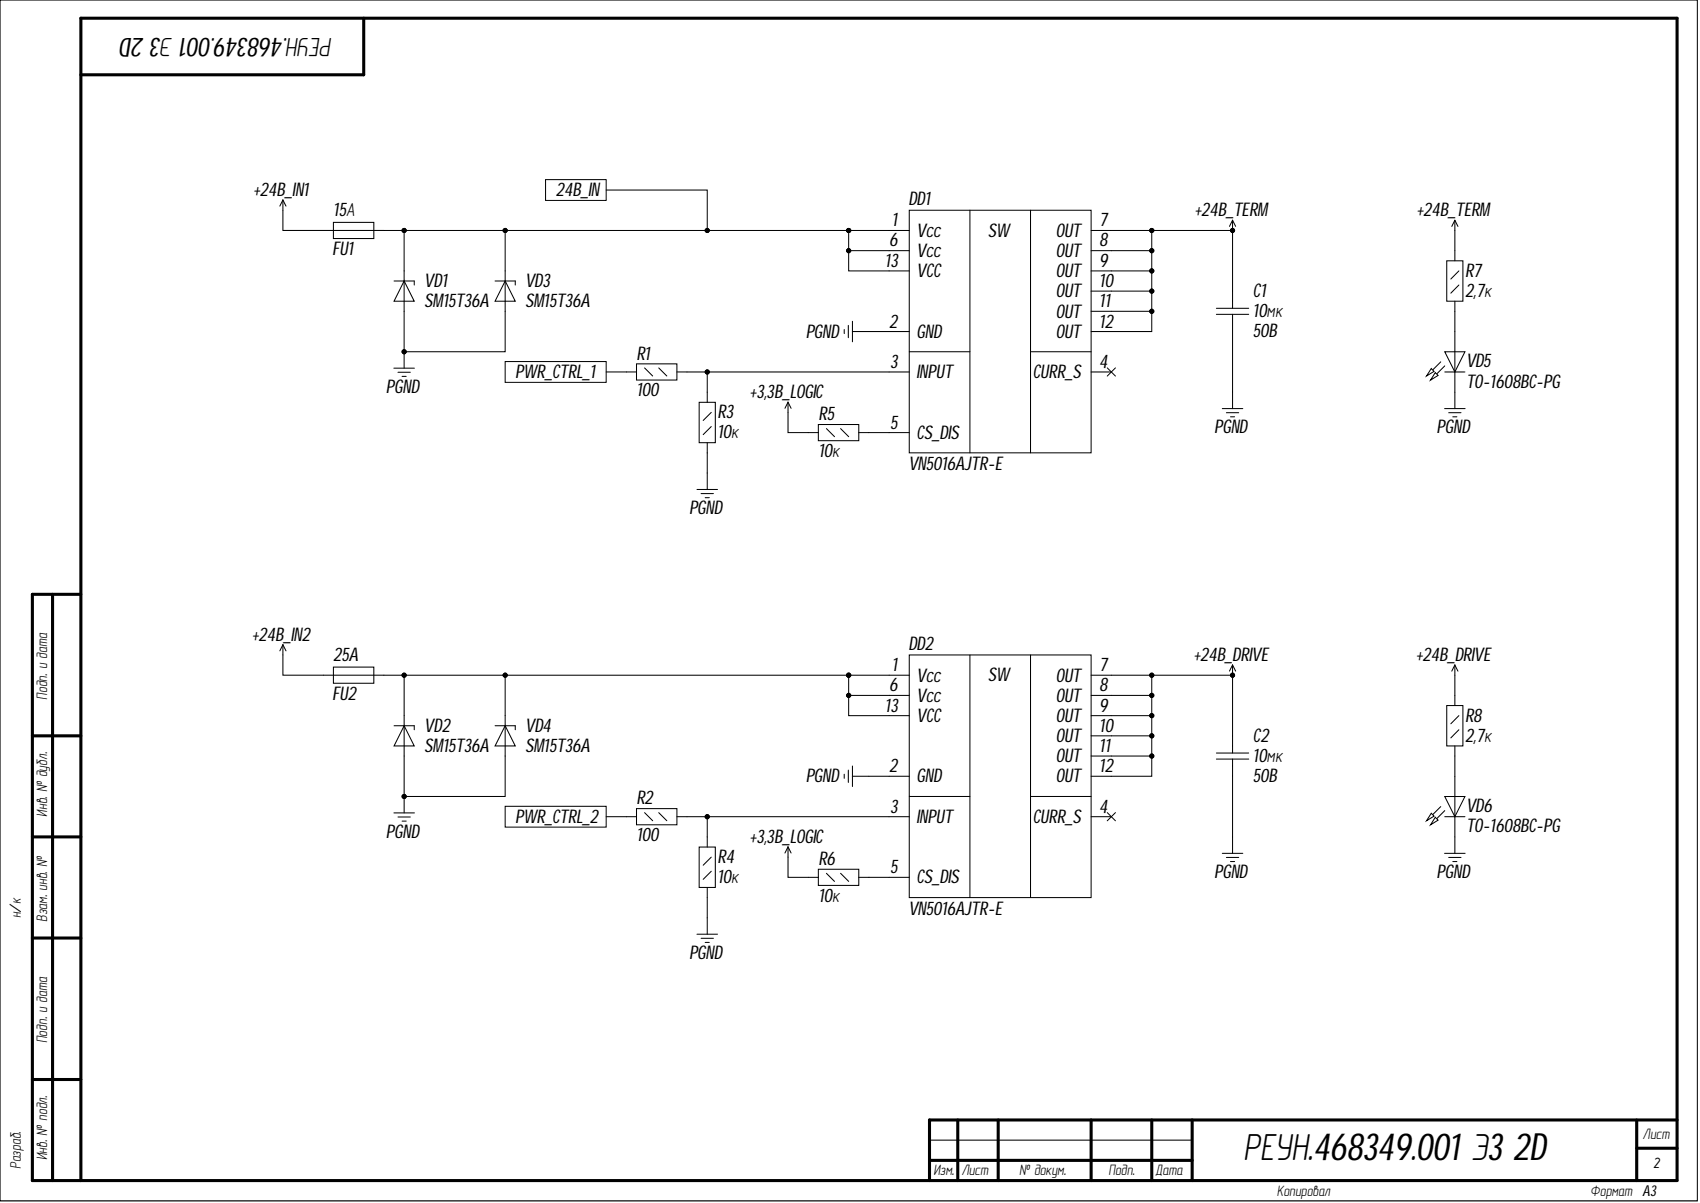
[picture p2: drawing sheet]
<svg xmlns="http://www.w3.org/2000/svg" width="420mm" height="297mm" viewBox="0 0 420 297" stroke-linecap="round" stroke-linejoin="round" font-family="sans-serif">
<g fill="none" stroke="#000" stroke-width=".25">
<path d="M0 0h419.1v296.5h-419.1zM304.4 54.4l-.8 1.5M304.4 54.4l.7 1.5M304.4 54.4v2.5M359.3 54.4v2.5M359.3 54.4l-.8 1.5M359.3 54.4l.7 1.5M357.3 64.4h4v10h-4zM359.3 61.9v2.5M359.3 74.4v2.5M360.3 70.4l-2 2M360.3 66.9l-2 2"/>
<path d="M359.3 96.8v4.1M356.7 100.9h5.1M357.7 101.9h3.1M358.8 102.9h1M229.5 281.5h64.9"/>
<circle cx="304.4" cy="56.9" r=".51"/>
</g>
<g fill="none" stroke="#000" stroke-width=".76">
<path d="M89.8 4.5v14h-69.8M13 146.8v144.7M20 146.7l-12 .1v144.7h406.1v-287h-394.1v287M8 181.7h12M8 206.6h12M8 231.6h12M8 266.5h12M236.5 276.5v15M246.5 276.5v15M269.4 276.5v15M284.4 276.5v15M294.4 276.5v15"/>
<path d="M404.2 276.5v15M414.1 276.5h-184.6v15M229.5 286.5h64.9M404.2 283.5h9.9"/>
</g>
<circle cx="304.4" cy="56.9" r=".51" fill="#000"/>
<path d="M124.7 89.3h25v5.1h-25z" fill-rule="evenodd" fill="#fff"/>
<g fill="none" stroke="#000" stroke-width=".25">
<path d="M69.9 49.4l-.8 1.5M69.9 49.4l.7 1.5M69.9 49.4v2.5M210.5 79.3v5.1M124.7 89.3h25v5.1h-25zM154.7 91.8h2.5M157.2 89.8h10v4h-10zM159.2 90.8l2 2M162.7 90.8l2 2M167.2 91.8h2.5M172.7 99.3h3.9v10h-3.9zM174.6 96.8v2.5"/>
<path d="M208.5 81.4v1M209.5 80.3v3.1M210.5 81.9h4.1M304.4 96.8v4.1M174.6 109.3v2.5M174.6 116.8v4.1M175.6 105.3l-2 2M175.6 101.8l-2 2M199.6 106.8h2.5M202.1 104.8h10v4h-10zM204.1 105.8l2 2M207.6 105.8l2 2"/>
<path d="M212.1 106.8h2.5M301.8 100.9h5.1M302.9 101.9h3M303.9 102.9h1M172.1 120.9h5.1M173.1 121.9h3.1M174.1 122.9h1.1M69.9 159.2v2.5M69.9 159.2l-.8 1.5M69.9 159.2l.7 1.5M357.3 174.2h4v10h-4zM359.3 171.7v2.5"/>
<path d="M360.3 176.7l-2 2M157.2 199.7h10v4h-10zM208.5 191.2v1M209.5 190.2v3M210.5 189.1v5.1M210.5 191.7h4.1M359.3 184.2v2.5M360.3 180.2l-2 2M154.7 201.7h2.5M159.2 200.7l2 2M162.7 200.7l2 2M167.2 201.7h2.5"/>
<path d="M172.7 209.1h3.9v10h-3.9zM174.6 206.6v2.5M174.6 219.1v2.5M175.6 215.1l-2 2M175.6 211.6l-2 2M199.6 216.6h2.5M202.1 214.6h10v4h-10zM204.1 215.6l2 2M207.6 215.6l2 2M212.1 216.6h2.5M301.8 210.7h5.1M302.9 211.7h3"/>
<path d="M303.9 212.7h1M304.4 206.6v4.1M356.7 210.7h5.1M357.7 211.7h3.1M358.8 212.7h1M359.3 206.6v4.1M172.1 230.7h5.1M173.1 231.7h3.1M174.1 232.7h1.1M174.6 226.6v4.1"/>
</g>
<path d="M124.7 199.1h25v5.1h-25z" fill-rule="evenodd" fill="#fff"/>
<g fill="none" stroke="#000" stroke-width=".25">
<path d="M79.8 56.9h15M82.3 54.9h10v4h-10zM97.3 69.4h5v1M99.8 69.4l2.5 5h-5zM99.8 66.9v10M122.3 69.4h4.9v1M124.7 69.4l2.5 5h-4.9zM124.7 66.9v10M97.3 90.9h5M98.3 91.9h3M99.3 92.9h1M99.8 86.8v4.1"/>
<path d="M194.6 99.3l-.8 1.5M194.6 99.3l.8 1.5M194.6 99.3v2.5M273.4 90.8l2.1 2.1M275.5 90.8l-2.1 2.1M355.8 89.4l-2 2M356.8 86.9h5l-2.5 4.9zM356.8 91.8h5M359.3 81.9v14.9M97.3 179.2h5v1M99.8 179.2l2.5 5h-5zM99.8 176.7v10"/>
<path d="M122.3 179.2h4.9v1M124.7 179.2l2.5 5h-4.9zM124.7 176.7v10M304.4 164.2l-.8 1.5M304.4 164.2l.7 1.5M304.4 164.2v2.5M359.3 164.2l-.8 1.5M359.3 164.2l.7 1.5M359.3 164.2v2.5M99.8 196.7v4M124.7 199.1h25v5.1h-25zM97.3 200.7h5"/>
<path d="M98.3 201.7h3M99.3 202.7h1M194.6 209.1v2.5M194.6 209.1l-.8 1.5M194.6 209.1l.8 1.5M273.4 200.6l2.1 2.1M275.5 200.6l-2.1 2.1"/>
<circle cx="99.8" cy="86.8" r=".51"/>
<circle cx="304.4" cy="166.7" r=".51"/>
<circle cx="99.8" cy="196.7" r=".51"/>
</g>
<g fill="#000">
<circle cx="99.8" cy="86.8" r=".51"/>
<circle cx="304.4" cy="166.7" r=".51"/>
<circle cx="99.8" cy="196.7" r=".51"/>
</g>
<path d="M353.4 91l.7 .7-1.8 1.1z" fill="#fff"/>
<path d="M353.4 91l.7 .7-1.8 1.1zM356.8 90.3l-2 2.1" fill="none" stroke="#000" stroke-width=".25"/>
<path d="M354.4 92l.7 .7-1.8 1.2z" fill="#fff"/>
<path d="M354.4 92l.7 .7-1.8 1.2zM355.8 199.2l-2 2M356.8 196.7h5l-2.5 5zM359.3 191.7v14.9M356.8 201.7h5" fill="none" stroke="#000" stroke-width=".25"/>
<path d="M353.4 200.8l.7 .7-1.8 1.2z" fill="#fff"/>
<path d="M353.4 200.8l.7 .7-1.8 1.2zM356.8 200.2l-2 2" fill="none" stroke="#000" stroke-width=".25"/>
<path d="M354.4 201.8l.7 .7-1.8 1.2z" fill="#fff"/>
<path d="M300.4 76.1h8M300.4 77.6h8M304.4 71.9v4.2M304.4 77.6v4.3M79.8 166.7h15M82.3 164.7h10v4h-10zM300.4 185.9h8M300.4 187.4h8M304.4 181.7v4.2M304.4 187.4v4.3M354.4 201.8l.7 .7-1.8 1.2z" fill="none" stroke="#000" stroke-width=".25"/>
<path d="M134.7 44.4h15v5.1h-15z" fill-rule="evenodd" fill="#fff"/>
<g fill="none" stroke="#000" stroke-width=".25">
<path d="M69.9 51.9v5h9.9M94.8 56.9h114.8M99.8 56.9v10M124.7 56.9v10M134.7 44.4h15v5.1h-15zM149.7 46.9h24.9v10M209.6 56.9v5h10M209.6 56.9h10M274.4 56.9h30v15M284.4 56.9v25h-10M359.3 56.9v5M99.8 76.9v9.9h24.9v-9.9"/>
<path d="M274.4 76.9h10M274.4 71.9h10M274.4 66.9h10M274.4 61.9h10M359.3 76.9v5M149.7 91.8h5M169.7 91.8h49.9M174.6 91.8v5M214.6 81.9h5M304.4 81.9v14.9M174.6 111.8v5M194.6 101.8v5h5"/>
<path d="M214.6 106.8h5M69.9 161.7v5h9.9M94.8 166.7h114.8M99.8 166.7v10M124.7 166.7v10M209.6 166.7v5h10M209.6 166.7h10M274.4 166.7h30v15M274.4 176.7h10M274.4 171.7h10M284.4 166.7v25h-10M359.3 166.7v5"/>
<path d="M99.8 186.7v10h24.9v-10M214.6 191.7h5M274.4 186.7h10M274.4 181.7h10M304.4 191.7v14.9M359.3 186.7v5M149.7 201.7h5M169.7 201.7h49.9M174.6 201.7v4.9M194.6 211.6v5h5M214.6 216.6h5M174.6 221.6v5"/>
<circle cx="99.8" cy="56.9" r=".51"/>
<circle cx="124.7" cy="56.9" r=".51"/>
<circle cx="174.6" cy="56.9" r=".51"/>
<circle cx="209.6" cy="56.9" r=".51"/>
<circle cx="284.4" cy="56.9" r=".51"/>
<circle cx="304.4" cy="56.9" r=".51"/>
<circle cx="209.6" cy="61.9" r=".51"/>
<circle cx="284.4" cy="61.9" r=".51"/>
<circle cx="284.4" cy="71.9" r=".51"/>
<circle cx="284.4" cy="66.9" r=".51"/>
<circle cx="284.4" cy="76.9" r=".51"/>
<circle cx="99.8" cy="86.8" r=".51"/>
<circle cx="174.6" cy="91.8" r=".51"/>
<circle cx="99.8" cy="166.7" r=".51"/>
<circle cx="124.7" cy="166.7" r=".51"/>
<circle cx="209.6" cy="171.7" r=".51"/>
<circle cx="209.6" cy="166.7" r=".51"/>
<circle cx="284.4" cy="171.7" r=".51"/>
<circle cx="284.4" cy="166.7" r=".51"/>
<circle cx="284.4" cy="176.7" r=".51"/>
<circle cx="304.4" cy="166.7" r=".51"/>
<circle cx="99.8" cy="196.7" r=".51"/>
<circle cx="284.4" cy="186.7" r=".51"/>
<circle cx="284.4" cy="181.7" r=".51"/>
<circle cx="174.6" cy="201.7" r=".51"/>
</g>
<g fill="#000">
<circle cx="99.8" cy="56.9" r=".51"/>
<circle cx="124.7" cy="56.9" r=".51"/>
<circle cx="174.6" cy="56.9" r=".51"/>
<circle cx="209.6" cy="56.9" r=".51"/>
<circle cx="284.4" cy="56.9" r=".51"/>
<circle cx="304.4" cy="56.9" r=".51"/>
<circle cx="209.6" cy="61.9" r=".51"/>
<circle cx="284.4" cy="61.9" r=".51"/>
<circle cx="284.4" cy="71.9" r=".51"/>
<circle cx="284.4" cy="66.9" r=".51"/>
<circle cx="284.4" cy="76.9" r=".51"/>
<circle cx="99.8" cy="86.8" r=".51"/>
<circle cx="174.6" cy="91.8" r=".51"/>
<circle cx="99.8" cy="166.7" r=".51"/>
<circle cx="124.7" cy="166.7" r=".51"/>
<circle cx="209.6" cy="171.7" r=".51"/>
<circle cx="209.6" cy="166.7" r=".51"/>
<circle cx="284.4" cy="171.7" r=".51"/>
<circle cx="284.4" cy="166.7" r=".51"/>
<circle cx="284.4" cy="176.7" r=".51"/>
<circle cx="304.4" cy="166.7" r=".51"/>
<circle cx="99.8" cy="196.7" r=".51"/>
<circle cx="284.4" cy="186.7" r=".51"/>
<circle cx="284.4" cy="181.7" r=".51"/>
<circle cx="174.6" cy="201.7" r=".51"/>
</g>
<path d="M224.5 51.9h44.9v59.9h-44.9z" fill-rule="evenodd" fill="#fff"/>
<g fill="none" stroke="#000" stroke-width=".25">
<path d="M219.6 56.9h4.9M224.5 51.9h44.9v59.9h-44.9zM239.5 51.9v59.9M254.5 51.9v59.9M269.4 56.9h5M209.6 61.9v5h14.9M219.6 61.9h4.9M269.4 61.9h5M269.4 66.9h5M269.4 71.9h5M269.4 76.9h5M219.6 91.8h4.9"/>
<path d="M219.6 81.9h4.9M224.5 86.8h15M254.5 86.8h14.9M269.4 91.8h5M269.4 81.9h5M219.6 106.8h4.9"/>
<circle cx="209.6" cy="61.9" r=".51"/>
</g>
<circle cx="209.6" cy="61.9" r=".51" fill="#000"/>
<path d="M224.5 161.7h44.9v59.9h-44.9z" fill-rule="evenodd" fill="#fff"/>
<g fill="none" stroke="#000" stroke-width=".25">
<path d="M209.6 171.7v5h14.9M219.6 166.7h4.9M219.6 171.7h4.9M224.5 161.7h44.9v59.9h-44.9zM239.5 161.7v59.9M254.5 161.7v59.9M269.4 166.7h5M269.4 171.7h5M269.4 176.7h5M219.6 191.7h4.9M224.5 196.7h15M254.5 196.7h14.9"/>
<path d="M269.4 181.7h5M269.4 186.7h5M269.4 191.7h5M219.6 201.7h4.9M219.6 216.6h4.9M269.4 201.7h5"/>
<circle cx="209.6" cy="171.7" r=".51"/>
</g>
<circle cx="209.6" cy="171.7" r=".51" fill="#000"/>
<text font-size="9.4" x="307" y="286.5">РЕУН.468349.001 Э3 2D</text>
<text font-size="6.6" x="82.1" y="9.4" transform="rotate(-180 82.1 9.4)">РЕУН.468349.001 Э32D</text>
<g font-size="4.7">
<text x="62.6" y="48.3">+24B_IN1</text>
<text x="82.3" y="53.4">15А</text>
<text x="137.3" y="48.4">24B_IN</text>
<text x="224.3" y="50.6">DD1</text>
<text x="295" y="53.3">+24B_TERM</text>
<text x="349.9" y="53.3">+24B_TERM</text>
<text x="220.3" y="55.9">1</text>
<text x="226.3" y="58.4">Vcc</text>
<text x="243.9" y="58.4">SW</text>
<text x="260.7" y="58.4">OUT</text>
<text x="271.5" y="55.9">7</text>
<text x="82" y="63">FU1</text>
<text x="218.5" y="65.8">13</text>
<text x="219.6" y="60.8">6</text>
<text x="226.3" y="63.4">Vcc</text>
<text x="260.7" y="63.4">OUT</text>
<text x="271.5" y="60.8">8</text>
<text x="271.5" y="65.8">9</text>
<text x="104.8" y="70.9">VD1</text>
<text x="129.7" y="70.9">VD3</text>
<text x="226.3" y="68.4">VCC</text>
<text x="260.7" y="68.4">OUT</text>
<text x="271.5" y="70.9">10</text>
<text x="361.8" y="68.4">R7</text>
<text x="104.8" y="75.9">SM15T36A</text>
<text x="129.7" y="75.9">SM15T36A</text>
<text x="260.7" y="73.4">OUT</text>
<text x="271.5" y="75.9">11</text>
<text x="309.4" y="73.4">C1</text>
<text x="361.8" y="73.4">2,7к</text>
<text x="199" y="83.4">PGND</text>
<text x="219.6" y="80.9">2</text>
<text x="226.3" y="83.4">GND</text>
<text x="260.7" y="78.4">OUT</text>
<text x="260.7" y="83.4">OUT</text>
<text x="271.5" y="80.9">12</text>
<text x="309.4" y="78.3">10мк</text>
<text x="309.4" y="83.3">50B</text>
<text x="157.1" y="88.8">R1</text>
<text x="127.2" y="93.4">PWR_CTRL_1</text>
<text x="219.8" y="90.9">3</text>
<text x="226.3" y="93.4">INPUT</text>
<text x="255.1" y="93.4">CURR_S</text>
<text x="271.5" y="90.9">4</text>
<text x="362" y="90.7">VD5</text>
<text x="362" y="95.8">TO-1608BC-PG</text>
<text x="95.3" y="97">PGND</text>
<text x="157.1" y="97.9">100</text>
<text x="185.2" y="98.3">+3,3B_LOGIC</text>
<text x="177.2" y="103.3">R3</text>
<text x="202.1" y="103.8">R5</text>
<text x="219.8" y="105.8">5</text>
<text x="299.9" y="107">PGND</text>
<text x="354.8" y="107">PGND</text>
<text x="177.2" y="108.3">10к</text>
<text x="202.1" y="112.9">10к</text>
<text x="226.3" y="108.3">CS_DIS</text>
<text x="224.3" y="116.1">VN5016AJTR-E</text>
<text x="170.2" y="126.9">PGND</text>
<text x="62.3" y="158.2">+24B_IN2</text>
<text x="224.3" y="160.5">DD2</text>
<text x="82.3" y="163.2">25A</text>
<text x="220.3" y="165.7">1</text>
<text x="271.5" y="165.7">7</text>
<text x="294.8" y="163.2">+24B_DRIVE</text>
<text x="349.7" y="163.2">+24B_DRIVE</text>
<text x="82" y="172.8">FU2</text>
<text x="219.6" y="170.7">6</text>
<text x="226.3" y="168.3">Vcc</text>
<text x="226.3" y="173.3">Vcc</text>
<text x="243.9" y="168.2">SW</text>
<text x="260.7" y="168.3">OUT</text>
<text x="260.7" y="173.3">OUT</text>
<text x="271.5" y="170.7">8</text>
<text x="218.5" y="175.7">13</text>
<text x="226.3" y="178.2">VCC</text>
<text x="260.7" y="178.2">OUT</text>
<text x="271.5" y="175.7">9</text>
<text x="361.8" y="178.2">R8</text>
<text x="104.8" y="180.7">VD2</text>
<text x="104.8" y="185.7">SM15T36A</text>
<text x="129.7" y="180.7">VD4</text>
<text x="129.7" y="185.7">SM15T36A</text>
<text x="260.7" y="183.2">OUT</text>
<text x="271.5" y="180.7">10</text>
<text x="271.5" y="185.7">11</text>
<text x="309.4" y="183.1">C2</text>
<text x="361.8" y="183.1">2,7к</text>
<text x="219.6" y="190.7">2</text>
<text x="260.7" y="188.2">OUT</text>
<text x="271.5" y="190.7">12</text>
<text x="309.4" y="188.1">10мк</text>
<text x="199" y="193.2">PGND</text>
<text x="226.3" y="193.2">GND</text>
<text x="260.7" y="193.2">OUT</text>
<text x="309.4" y="193.1">50B</text>
<text x="127.2" y="203.2">PWR_CTRL_2</text>
<text x="157.1" y="198.6">R2</text>
<text x="219.8" y="200.6">3</text>
<text x="226.3" y="203.2">INPUT</text>
<text x="255.1" y="203.2">CURR_S</text>
<text x="271.5" y="200.6">4</text>
<text x="362" y="200.5">VD6</text>
<text x="95.3" y="206.8">PGND</text>
<text x="157.1" y="207.7">100</text>
<text x="185.2" y="208.1">+3,3B_LOGIC</text>
<text x="362" y="205.5">TO-1608BC-PG</text>
<text x="177.2" y="213.2">R4</text>
<text x="202.1" y="213.7">R6</text>
<text x="219.8" y="215.6">5</text>
<text x="177.2" y="218.1">10к</text>
<text x="226.3" y="218.1">CS_DIS</text>
<text x="299.9" y="216.8">PGND</text>
<text x="354.8" y="216.8">PGND</text>
<text x="202.1" y="222.7">10к</text>
<text x="224.3" y="225.9">VN5016AJTR-E</text>
<text x="170.2" y="236.7">PGND</text>
</g>
<g font-size="3.8">
<text x="11.7" y="172.8" transform="rotate(-90 11.7 172.8)">Подп. и дата</text>
<text x="11.7" y="201.7" transform="rotate(-90 11.7 201.7)">Инв. № дубл.</text>
<text x="5.2" y="226.8" transform="rotate(-90 5.2 226.8)">н/к</text>
<text x="11.7" y="227.6" transform="rotate(-90 11.7 227.6)">Взам. инв. №</text>
<text x="11.7" y="257.6" transform="rotate(-90 11.7 257.6)">Подп. и дата</text>
<text x="405.6" y="281.2">Лист</text>
<text x="11.7" y="286.5" transform="rotate(-90 11.7 286.5)">Инв. № подл.</text>
<text x="5.2" y="288.6" transform="rotate(-90 5.2 288.6)">Разраб.</text>
<text x="230.5" y="290.2">Изм.</text>
<text x="237.4" y="290.2">Лист</text>
<text x="251.7" y="290.2">№ докум.</text>
<text x="273.7" y="290.2">Подп.</text>
<text x="285.2" y="290.2">Дата</text>
<text x="408.2" y="288.3">2</text>
<text x="315.3" y="295.2">Копировал</text>
<text x="392.7" y="295.2">Формат A3</text>
</g>
</svg>
